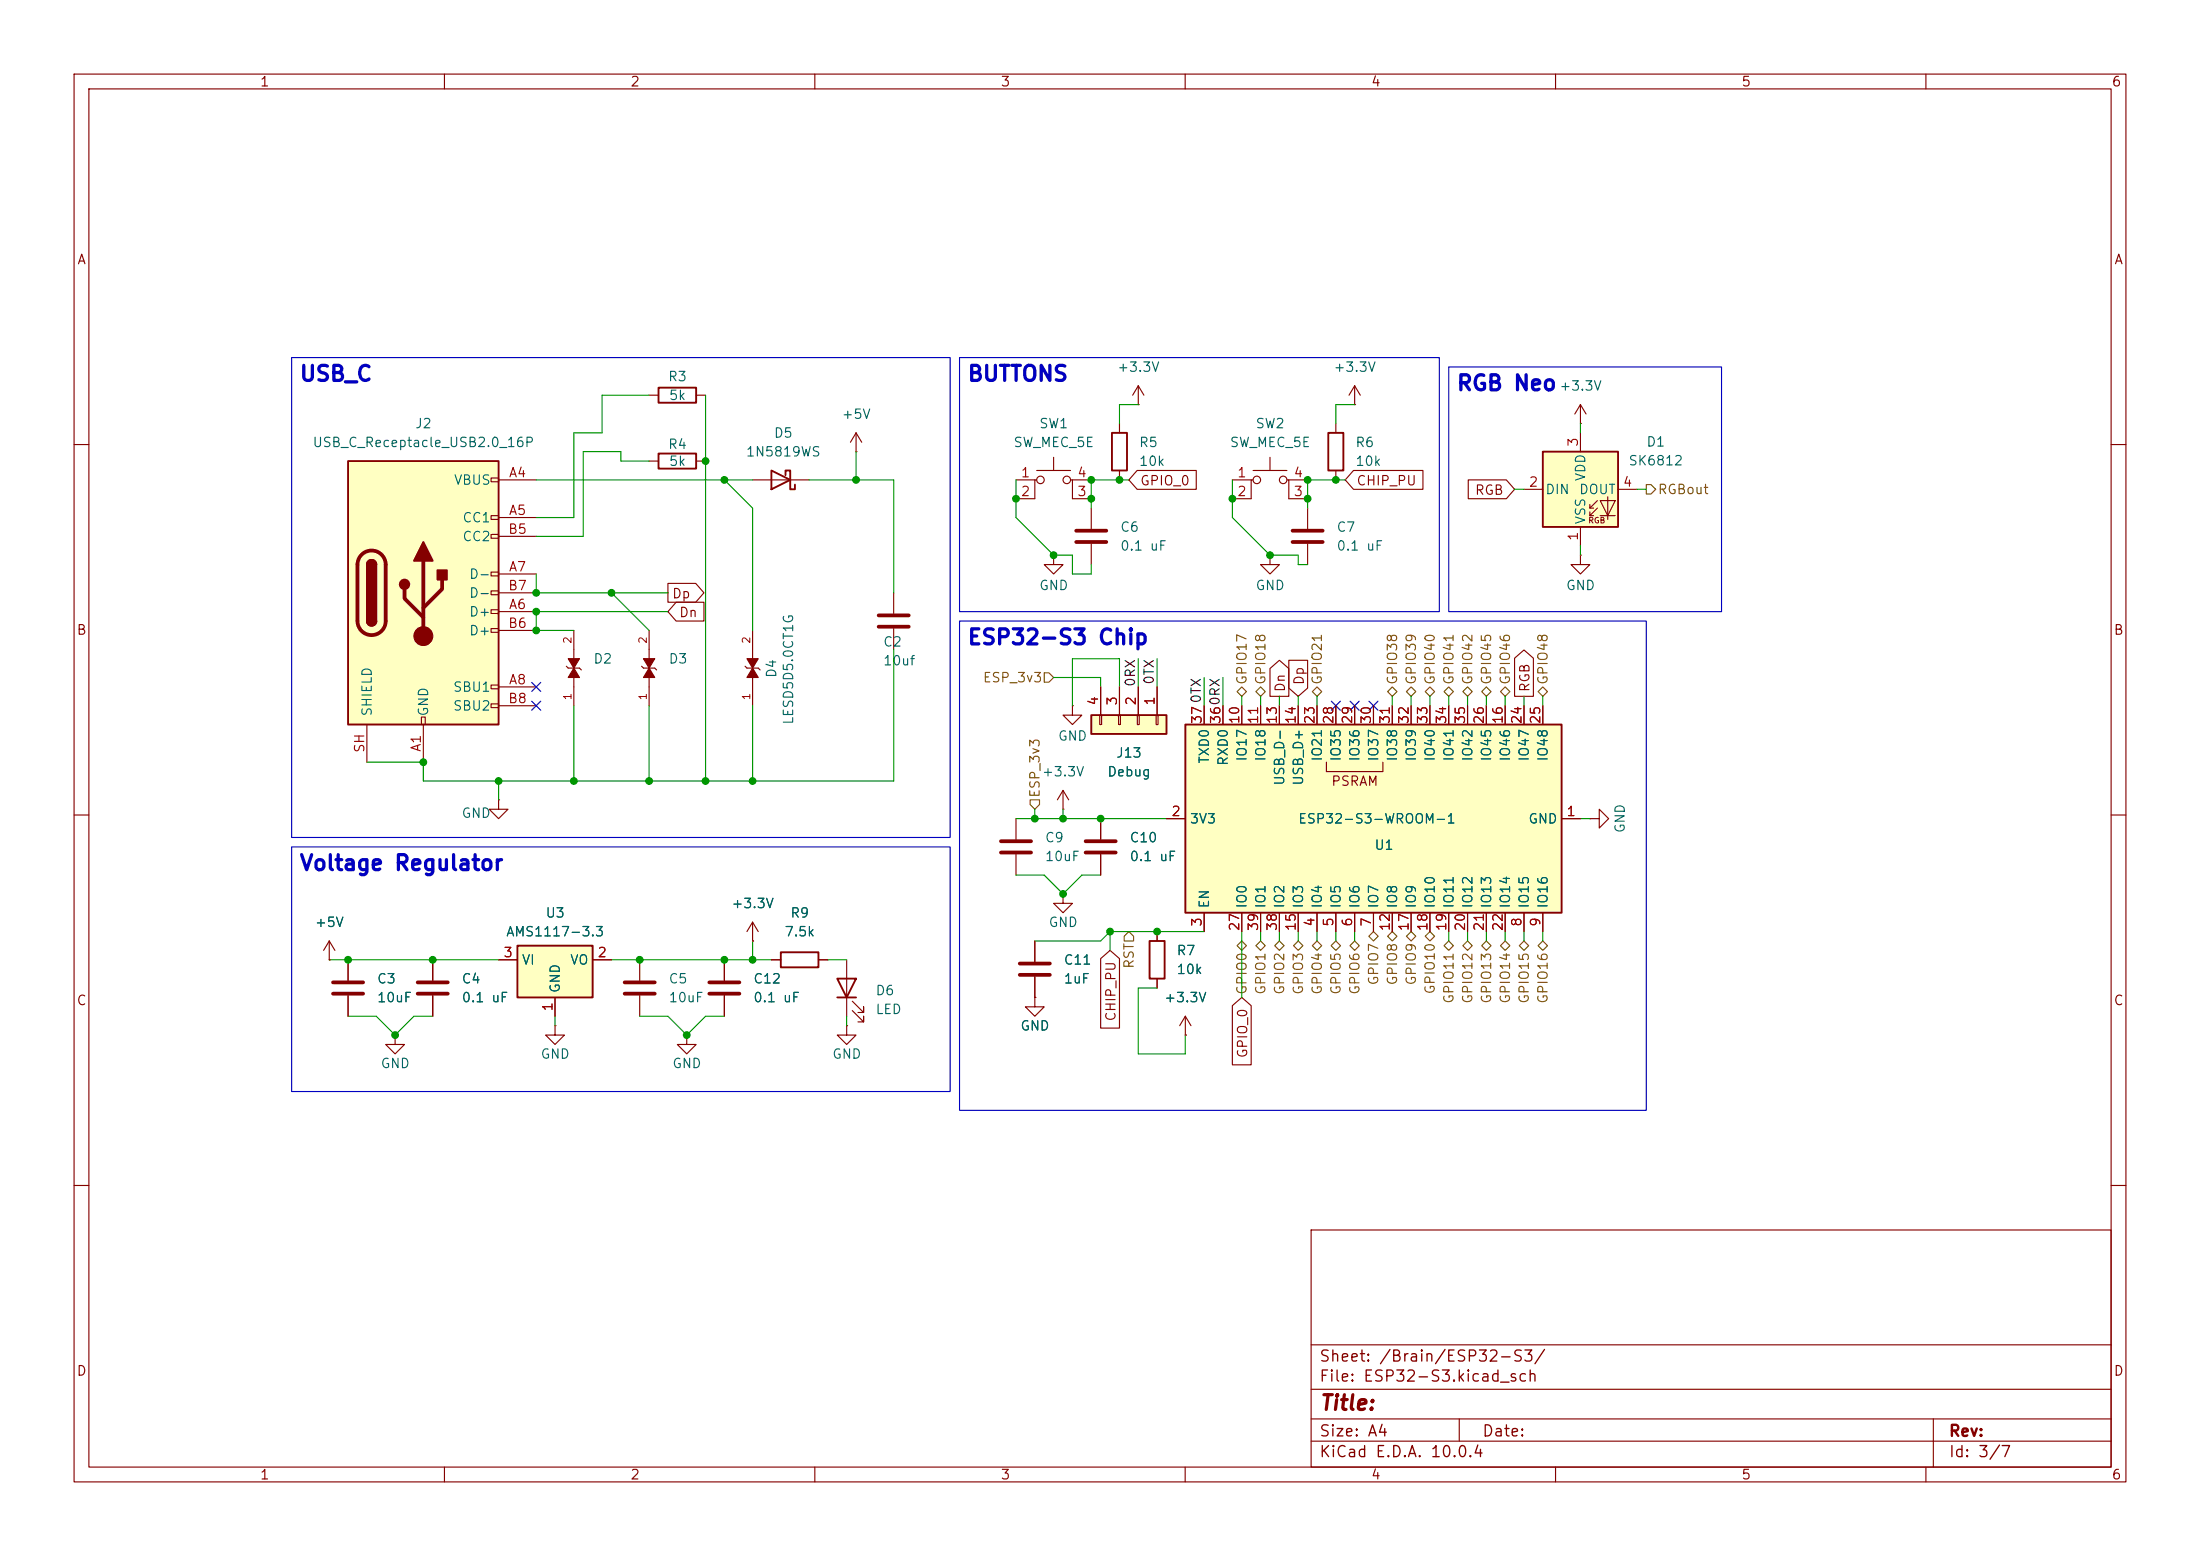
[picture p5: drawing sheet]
<svg xmlns="http://www.w3.org/2000/svg" width="297mm" height="210mm" viewBox="0 0 297 210" stroke-linecap="round" stroke-linejoin="round" font-family="sans-serif">
<g fill="none" stroke="#840000" stroke-width=".15">
<path d="M10 10h277v190h-277zM12 12h273v186h-273zM60 10v2M110 10v2M160 10v2M210 10v2M260 10v2M180.3 57.2v1.2M182.9 54.6h.1M182.9 52.1l-.8 1.2M182.9 52.1l.7 1.2M182.9 52.1v2.5"/>
<path d="M10 60h2M180.3 63.5v1.3M285 60h2M144.8 95.3v1.2h1.2l-1.2 1.3-1.3-1.3h1.3M144.8 95.3h.1M10 110h2M143.5 109.2h.1M143.5 106.7l-.8 1.3M143.5 106.7l.8 1.3M143.5 106.7v2.5M285 110h2M143.5 120.7v1.2h1.3l-1.3 1.3-1.3-1.3h1.3"/>
<path d="M143.5 120.7h.1M10 160h2M177 166h108v32h-108zM285 160h2M60 198v2M110 198v2M160 198v2M177 194.5h108M177 191.5h108M177 187.5h108M177 181.5h108M197 191.5v3"/>
<path d="M210 198v2M260 198v2M261 191.5v6.5"/>
</g>
<path d="M179.3 58.4h2.1v5.1h-2.1z" fill="none" stroke="#840000" stroke-width=".25"/>
<path d="M160 97.8h50.8v25.4h-50.8z" fill="#ffffc2"/>
<path d="M160 97.8h50.8v25.4h-50.8z" fill="none" stroke="#840000" stroke-width=".25"/>
<g fill="none" stroke="#840000" stroke-width=".15">
<path d="M162.6 95.3v2.5M165.1 95.3v2.5M167.6 95.3v2.5M170.2 95.3v2.5M172.7 95.3v2.5M175.3 95.3v2.5M177.8 95.3v2.5M180.3 95.3v2.5M182.9 95.3v2.5M185.4 95.3v2.5M188 95.3v2.5M190.5 95.3v2.5"/>
<path d="M193 95.3v2.5M195.6 95.3v2.5M198.1 95.3v2.5M200.7 95.3v2.5M203.2 95.3v2.5M205.7 95.3v2.5M208.3 95.3v2.5M157.5 110.5h2.5M179.1 102.9v1.2h7.6v-1.2M210.8 110.5h2.6M214.6 110.5h1.3v-1.3l1.3 1.3-1.3 1.3v-1.3M214.6 110.5h.1"/>
<path d="M160 139.7h.1M160 137.2l-.7 1.2M160 137.2l.8 1.2M160 137.2v2.5M162.6 123.2v2.5M167.6 123.2v2.5M170.2 123.2v2.5M172.7 123.2v2.5M175.3 123.2v2.5M177.8 123.2v2.5M180.3 123.2v2.5M182.9 123.2v2.5"/>
<path d="M185.4 123.2v2.5M188 123.2v2.5M190.5 123.2v2.5M193 123.2v2.5M195.6 123.2v2.5M198.1 123.2v2.5M200.7 123.2v2.5M203.2 123.2v2.5M205.7 123.2v2.5M208.3 123.2v2.5"/>
</g>
<path d="M147.3 96.5h10.2v2.6h-10.2z" fill="#ffffc2"/>
<path d="M150.1 58.4h2v5.1h-2zM88.9 61.2h5.1v2h-5.1zM147.3 96.5h10.2v2.6h-10.2zM155.2 127h2v5.1h-2z" fill="none" stroke="#840000" stroke-width=".25"/>
<g fill="none" stroke="#840000" stroke-width=".15">
<path d="M151.1 57.2v1.2M87.6 62.2h1.3M94 62.2h1.2M137.2 64.8h2.5M140 64.8h-.3v2.5h-2.5M140 63.5h4.5M142.2 61.7v1.8M144.5 64.8h.3v2.5h2.5M144.8 64.8h2.5M147.3 68.6v2.8M147.3 73.4v2.8M151.1 63.5v1.3"/>
<path d="M213.4 74.9v1.3h1.2l-1.2 1.3-1.3-1.3h1.3M213.4 74.9h.1M148.5 96.5h.2v1.3h-.2zM148.6 92.7v3.8M151 96.5h.3v1.3h-.3zM151.1 92.7v3.8M153.5 96.5h.3v1.3h-.3zM153.7 92.7v3.8M156.1 96.5h.2v1.3h-.2zM156.2 92.7v3.8M148.6 110.5v2.8M148.6 115.3v2.8"/>
<path d="M114.3 138.4v1.3h1.3l-1.3 1.3-1.3-1.3h1.3M114.3 138.4h.1M139.7 134.6v1.3h1.3l-1.3 1.3-1.3-1.3h1.3M139.7 134.6h.1M139.7 127v2.8M139.7 131.8v2.8M156.2 125.7v1.3M156.2 132.1v1.3"/>
<circle cx="140.5" cy="64.8" r=".51"/>
<circle cx="144" cy="64.8" r=".51"/>
</g>
<path d="M145.3 71.6h4.1M145.3 73.2h4.1M146.6 113.5h4M146.6 115.1h4M137.7 130h4M137.7 131.6h4" fill="none" stroke="#840000" stroke-width=".51"/>
<path d="M208.3 61h10.1v10.1h-10.1z" fill="#ffffc2"/>
<g fill="none" stroke="#840000" stroke-width=".15">
<path d="M87.6 53.3h1.3M94 53.3h1.2M115.6 58.4l-.8 1.3M115.6 58.4l.7 1.3M115.6 58.4v2.6M213.4 57.2h.1M213.4 54.6v2.6M213.4 58.4v2.6M213.4 54.6l-.8 1.3M213.4 54.6l.7 1.3M101.6 64.8h7.6M115.6 61h.1"/>
<path d="M205.7 66h2.6M213.4 71.1v2.6M214.6 68.6h.5M214.6 69.6h.5M215.6 67.6l-1 1v-.5M215.6 68.6l-1 1v-.5M216 67.6h2.1l-1.1 2zM216 69.6h2.1M217 67.1v3M218.4 66h2.6M120.6 80v2.8M120.6 84.8v2.8"/>
<path d="M67.3 108v1.2h1.3l-1.3 1.3-1.3-1.3h1.3M67.3 108h.1"/>
</g>
<path d="M88.9 52.3h5.1v2.1h-5.1zM104.1 63.5l2.6 1.3-2.6 1.2zM106 64.1v-.6h.7v2.5h.6v-.6M208.3 61h10.1v10.1h-10.1z" fill="none" stroke="#840000" stroke-width=".25"/>
<path d="M118.6 83.1h4.1M118.6 84.6h4.1" fill="none" stroke="#840000" stroke-width=".51"/>
<path d="M47 62.2h20.3v35.6h-20.3z" fill="#ffffc2"/>
<g fill="none" stroke="#840000" stroke-width=".15">
<path d="M153.7 54.6h.1M153.7 52.1l-.8 1.2M153.7 52.1l.7 1.2M153.7 52.1v2.5M66.3 64.5h1v.5h-1zM66.3 69.6h1v.5h-1zM66.3 72.1h1v.5h-1zM66.3 77.2h1v.5h-1zM66.3 79.8h1v.5h-1zM67.3 64.8h5.1M67.3 69.9h5.1M67.3 77.5h5.1"/>
<path d="M67.3 72.4h5.1M142.2 74.9v1.3h1.3l-1.3 1.3-1.2-1.3h1.2M142.2 74.9h.1M166.4 64.8h2.5M169.2 64.8h-.3v2.5h-2.5M169.2 63.5h4.5M171.4 74.9v1.3h1.3l-1.3 1.3-1.2-1.3h1.2M171.4 74.9h.1M171.4 61.7v1.8M173.7 64.8h.3v2.5h2.5M174 64.8h2.5M176.5 68.6v2.8"/>
<path d="M176.5 73.4v2.8M49.5 97.8v5.1M56.9 96.8h.5v1h-.5zM57.1 97.8v5.1M66.3 82.3h1v.5h-1zM66.3 84.8h1v.5h-1zM66.3 92.5h1v.5h-1zM66.3 95h1v.5h-1zM67.3 82.6h5.1M67.3 92.7h5.1M67.3 85.1h5.1M67.3 80h5.1"/>
<path d="M67.3 95.3h5.1M76.5 89.9l.2 .3h1.5l.3 .2M77.5 85.1v3.8M77.5 91.4v3.9M86.6 89.9l.3 .3h1.5l.2 .2M87.6 85.1v3.8M87.6 91.4v3.9M100.6 89.9l.2 .3h1.6l.2 .2M101.6 85.1v3.8M101.6 91.4v3.9M137.2 110.5v2.8M137.2 115.3v2.8"/>
<path d="M44.4 129.5h.1M44.4 127l-.7 1.3M44.4 127l.8 1.3M44.4 127v2.5M47 129.5v2.8M47 134.4v2.8M53.3 139.7v1.3h1.3l-1.3 1.2-1.2-1.2h1.2M53.3 139.7h.1M58.4 129.5v2.8M58.4 134.4v2.8M74.9 138.4v1.3h1.3l-1.3 1.3-1.2-1.3h1.2M74.9 138.4h.1"/>
<path d="M92.7 139.7v1.3h1.3l-1.3 1.2-1.3-1.2h1.3M92.7 139.7h.1M97.8 129.5v2.8M97.8 134.4v2.8M101.6 127h.1M101.6 124.5v2.5M101.6 124.5l-.8 1.2M101.6 124.5l.8 1.2M104.1 129.5h1.3M110.5 129.5h1.3M114.3 129.5v7.7M115.1 136.4l1.5 1.5v-.7v.7h-.8"/>
<path d="M115.1 135.1l1.5 1.6v-.8v.8h-.8"/>
<circle cx="169.7" cy="64.8" r=".51"/>
<circle cx="173.2" cy="64.8" r=".51"/>
</g>
<path d="M47 62.2h20.3v35.6h-20.3zM49.5 76.2a.64 .64 0 0 1 .7-.6 .64 .64 0 0 1 .6 .6M49.5 83.8a.64 .64 0 0 0 .7 .7 .64 .64 0 0 0 .6-.7M105.4 128.5h5.1v2.1h-5.1zM113 132.1h2.6l-1.3 2.5zM113 134.6h2.6" fill="none" stroke="#840000" stroke-width=".25"/>
<g fill="none" stroke="#840000" stroke-width=".51">
<path d="M48.8 74.9a1.9 1.9 0 0 1 2.1-.5 1.9 1.9 0 0 1 1.2 1.8v7.6a1.91 1.91 0 0 1-1.9 1.9 1.91 1.91 0 0 1-1.9-1.9v-7.6a1.9 1.9 0 0 1 .5-1.3zM54.6 79.5v1.3l2.5 2.5M57.1 75.7v10.2M59.7 78.2v1.3l-2.6 2.5M174.5 71.6h4.1M174.5 73.2h4.1M135.1 113.5h4.1M135.1 115.1h4.1M45 132.6h4M45 134.1h4M56.4 132.6h4.1M56.4 134.1h4.1"/>
<path d="M95.8 132.6h4M95.8 134.1h4"/>
</g>
<g fill="#840000" stroke="#840000" stroke-width=".25">
<path d="M49.5 76.2h1.3v7.6h-1.3z"/>
<path d="M49.7 75.8a.64 .64 0 0 1 .7-.2 .64 .64 0 0 1 .4 .6h-1.3z"/>
<path d="M49.5 83.8h1.3a.64 .64 0 0 1-.6 .7 .64 .64 0 0 1-.7-.7z"/>
<path d="M57.1 73.2l1.3 2.5h-2.5z"/>
<path d="M59.1 77h1.2v1.2h-1.2z"/>
<circle cx="54.6" cy="78.9" r=".63"/>
</g>
<g fill="#840000" stroke="#840000" stroke-width=".15">
<path d="M101.6 90.2l.8 1.2h-1.6z"/>
<path d="M100.8 88.9h1.6l-.8 1.3z"/>
<path d="M77.5 90.2l.7 1.2h-1.5z"/>
<path d="M76.7 88.9h1.5l-.7 1.3z"/>
<path d="M87.6 90.2l.8 1.2h-1.5z"/>
<path d="M86.9 88.9h1.5l-.8 1.3z"/>
<circle cx="57.1" cy="85.9" r="1.27"/>
</g>
<path d="M69.8 127.6h10.2v7h-10.2z" fill="#ffffc2"/>
<path d="M69.8 127.6h10.2v7h-10.2z" fill="none" stroke="#840000" stroke-width=".25"/>
<g fill="none" stroke="#840000" stroke-width=".15">
<path d="M90.2 78.7h3.7l1.1 1.3-1.1 1.3h-3.7zM153.5 63.5h8v2.5h-8l-1.1-1.2zM182.7 63.5h9.4v2.5h-9.4l-1.1-1.2zM198.2 64.8h5.2l1.1 1.2-1.1 1.3h-5.2zM91.3 81.3h3.7v2.5h-3.7l-1.1-1.2zM148.6 92.7v3.8M151.1 92.7v3.8M153.7 92.7v3.8M156.2 92.7v3.8M162.6 95.3v2.5M165.1 95.3v2.5M167.6 95.3v2.5"/>
<path d="M170.2 95.3v2.5M171.4 90.2l1.3-1.1 1.3 1.1v3.8h-2.6zM172.7 95.3v2.5M174 89.1h2.5v3.8l-1.2 1.1-1.3-1.1zM175.3 95.3v2.5M177.8 95.3v2.5M180.3 95.3v2.5M182.9 95.3v2.5M185.4 95.3v2.5M188 95.3v2.5M190.5 95.3v2.5M193 95.3v2.5"/>
<path d="M195.6 95.3v2.5M198.1 95.3v2.5M200.7 95.3v2.5M203.2 95.3v2.5M204.5 88.8l1.2-1.1 1.3 1.1v5.2h-2.5zM205.7 95.3v2.5M208.3 95.3v2.5M148.6 110.5v2.8M148.6 115.3v2.8M157.5 110.5h2.5M210.8 110.5h2.6M44.4 129.5h.1"/>
<path d="M47 129.5v2.8M47 134.4v2.8M58.4 129.5v2.8M58.4 134.4v2.8M67.3 129.5h2.5M74.9 134.6v2.6M80 129.5h2.5M86.4 129.5v2.8M86.4 134.4v2.8M97.8 129.5v2.8M97.8 134.4v2.8M101.6 127h.1"/>
<path d="M104.1 129.5h1.3M110.5 129.5h1.3M139.7 134.6h.1M139.7 127v2.8M139.7 131.8v2.8M148.6 129.4l1.3-1.1 1.2 1.1v9.4h-2.5zM156.2 125.7v1.3M156.2 132.1v1.3M160 139.7h.1M162.6 123.2v2.5M166.4 135.7l1.2-1.1 1.3 1.1v8h-2.5zM167.6 123.2v2.5"/>
<path d="M170.2 123.2v2.5M172.7 123.2v2.5M175.3 123.2v2.5M177.8 123.2v2.5M180.3 123.2v2.5M182.9 123.2v2.5M185.4 123.2v2.5M188 123.2v2.5M190.5 123.2v2.5M193 123.2v2.5M195.6 123.2v2.5M198.1 123.2v2.5"/>
<path d="M200.7 123.2v2.5M203.2 123.2v2.5M205.7 123.2v2.5M208.3 123.2v2.5"/>
</g>
<path d="M84.3 132.6h4.1M84.3 134.1h4.1" fill="none" stroke="#840000" stroke-width=".51"/>
<g fill="none" stroke="#725600" stroke-width=".15">
<path d="M222.2 65.4h.7l.6 .6-.6 .7h-.7zM141 90.8h.6l.6 .6-.6 .7h-.6zM167 93.3l.6-.6 .7 .6-.7 .7zM169.5 93.3l.7-.6 .6 .6-.6 .7zM177.8 92.7l.6 .6-.6 .7-.6-.7zM188 92.7l.6 .6-.6 .7-.7-.7zM189.9 93.3l.6-.6 .6 .6-.6 .7zM192.4 93.3l.6-.6 .7 .6-.7 .7zM194.9 93.3l.7-.6 .6 .6-.6 .7zM197.5 93.3l.6-.6 .7 .6-.7 .7zM200.7 92.7l.6 .6-.6 .7-.7-.7zM202.6 93.3l.6-.6 .6 .6-.6 .7z"/>
<path d="M207.6 93.3l.7-.6 .6 .6-.6 .7zM139.1 108h1.2v.6l-.6 .6-.6-.6zM152.4 125.7l.6 .7v.6h-1.2v-.6zM167 127.6l.6-.6 .7 .6-.7 .7zM169.5 127.6l.7-.6 .6 .6-.6 .7zM172.1 127.6l.6-.6 .7 .6-.7 .7zM174.6 127.6l.7-.6 .6 .6-.6 .7zM177.2 127.6l.6-.6 .6 .6-.6 .7zM179.7 127.6l.6-.6 .7 .6-.7 .7zM182.2 127.6l.7-.6 .6 .6-.6 .7zM185.4 125.7l.7 .7-.7 .6-.6-.6zM187.3 126.4l.7-.7 .6 .7-.6 .6z"/>
<path d="M189.9 126.4l.6-.7 .6 .7-.6 .6zM192.4 126.4l.6-.7 .7 .7-.7 .6zM194.9 127.6l.7-.6 .6 .6-.6 .7zM197.5 127.6l.6-.6 .7 .6-.7 .7zM200 127.6l.7-.6 .6 .6-.6 .7zM202.6 127.6l.6-.6 .6 .6-.6 .7zM205.1 127.6l.6-.6 .7 .6-.7 .7zM207.6 127.6l.7-.6 .6 .6-.6 .7z"/>
</g>
<g fill="none" stroke="#009600" stroke-width=".15">
<path d="M87.6 53.3h-6.3v5.1h-3.8v11.5h-5.1M95.2 53.3v52.1M153.7 54.6h-2.6v2.6M182.9 54.6h-2.6v2.6M213.4 57.2v1.2M72.4 64.8h29.2M72.4 77.5v2.5h17.8M87.6 62.2h-3.8v-1.2h-5.1v11.4h-6.3M97.8 64.8l3.8 3.8v16.5M109.2 64.8h11.4v15.2M115.6 61v3.8M137.2 64.8v5.1l5 5h2.6v2.6h2.5v-1.3"/>
<path d="M152.4 64.8h-5.1v3.8M166.4 64.8v5.1l5 5h3.9v1.3h1.2M181.6 64.8h-5.1v3.8M204.5 66h1.2M213.4 73.7v1.2M221 66h1.2M77.5 95.3v10.1M82.5 80l5.1 5.1M87.6 95.3v10.1M90.2 82.6h-17.8v2.5h5.1M101.6 95.3v10.1M120.6 87.6v17.8h-63.5v-2.5h-7.6"/>
<path d="M142.2 91.4h6.4v1.3M151.1 92.7v-3.8h-6.3v6.4M153.7 88.9v3.8M156.2 88.9v3.8M162.6 91.4v3.9M165.1 91.4v3.9M167.6 94v1.3M170.2 94v1.3M172.7 94v1.3M175.3 94v1.3M177.8 94v1.3M188 94v1.3"/>
<path d="M190.5 94v1.3M193 94v1.3M195.6 94v1.3M198.1 94v1.3M200.7 94v1.3M203.2 94v1.3M205.7 94v1.3M208.3 94v1.3M67.3 105.4v2.6M137.2 110.5h20.3M137.2 118.1h3.8l2.5 2.6 2.5-2.6h2.6M139.7 109.2v1.3"/>
<path d="M143.5 109.2v1.3M213.4 110.5h1.2M44.4 129.5h22.9M47 137.2h3.8l2.5 2.5 2.6-2.5h2.5M74.9 137.2v1.2M82.5 129.5h21.6M86.4 137.2h3.8l2.5 2.5 2.5-2.5h2.6M101.6 127v2.5M111.8 129.5h2.5M114.3 137.2v1.2M149.9 125.7l-1.3 1.3h-8.9M149.9 125.7h12.7"/>
<path d="M149.9 125.7v2.6M156.2 133.4h-2.5v8.8h6.3v-2.5M167.6 125.7v8.9M170.2 125.7v1.3M172.7 125.7v1.3M175.3 125.7v1.3M177.8 125.7v1.3M180.3 125.7v1.3M182.9 125.7v1.3M195.6 125.7v1.3M198.1 125.7v1.3M200.7 125.7v1.3"/>
<path d="M203.2 125.7v1.3M205.7 125.7v1.3M208.3 125.7v1.3"/>
</g>
<path d="M71.8 92.1l1.2 1.2M71.8 94.6l1.2 1.3M73 92.1l-1.2 1.2M73 94.6l-1.2 1.3M179.7 94.6l1.2 1.3M180.9 94.6l-1.2 1.3M182.3 94.6l1.2 1.3M183.5 94.6l-1.2 1.3M184.8 94.6l1.2 1.3M186 94.6l-1.2 1.3" fill="none" stroke="#000084" stroke-width=".15"/>
<path d="M39.4 48.3h88.9v64.7h-88.9zM129.5 48.3h64.8v34.3h-64.8zM195.6 49.5h36.8v33.1h-36.8zM129.5 83.8h92.7v66.1h-92.7zM39.4 114.3h88.9v33h-88.9z" fill="none" stroke="#0000c2" stroke-width=".15"/>
<g fill="#009600" stroke="#009600" stroke-width=".14">
<circle cx="180.3" cy="64.8" r=".46"/>
<circle cx="176.5" cy="64.8" r=".46"/>
<circle cx="166.4" cy="67.3" r=".46"/>
<circle cx="176.5" cy="67.3" r=".46"/>
<circle cx="171.4" cy="74.9" r=".46"/>
<circle cx="147.3" cy="67.3" r=".46"/>
<circle cx="137.2" cy="67.3" r=".46"/>
<circle cx="142.2" cy="74.9" r=".46"/>
<circle cx="151.1" cy="64.8" r=".46"/>
<circle cx="147.3" cy="64.8" r=".46"/>
<circle cx="72.4" cy="85.1" r=".46"/>
<circle cx="57.1" cy="102.9" r=".46"/>
<circle cx="67.3" cy="105.4" r=".46"/>
<circle cx="82.5" cy="80" r=".46"/>
<circle cx="95.2" cy="62.2" r=".46"/>
<circle cx="72.4" cy="82.6" r=".46"/>
<circle cx="97.8" cy="64.8" r=".46"/>
<circle cx="72.4" cy="80" r=".46"/>
<circle cx="77.5" cy="105.4" r=".46"/>
<circle cx="87.6" cy="105.4" r=".46"/>
<circle cx="92.7" cy="139.7" r=".46"/>
<circle cx="97.8" cy="129.5" r=".46"/>
<circle cx="101.6" cy="105.4" r=".46"/>
<circle cx="95.2" cy="105.4" r=".46"/>
<circle cx="101.6" cy="129.5" r=".46"/>
<circle cx="86.4" cy="129.5" r=".46"/>
<circle cx="139.7" cy="110.5" r=".46"/>
<circle cx="143.5" cy="110.5" r=".46"/>
<circle cx="156.2" cy="125.7" r=".46"/>
<circle cx="143.5" cy="120.7" r=".46"/>
<circle cx="149.9" cy="125.7" r=".46"/>
<circle cx="148.6" cy="110.5" r=".46"/>
<circle cx="115.6" cy="64.8" r=".46"/>
<circle cx="58.4" cy="129.5" r=".46"/>
<circle cx="47" cy="129.5" r=".46"/>
<circle cx="53.3" cy="139.7" r=".46"/>
</g>
<g font-size="2" fill="#0000c2">
<text x="40.3" y="52">USB_C</text>
<text x="130.5" y="52">BUTTONS</text>
<text x="196.5" y="53.2">RGB Neo</text>
<text x="130.5" y="87.5">ESP32-S3 Chip</text>
<text x="40.3" y="118">Voltage Regulator</text>
</g>
<text font-size="2" fill="#840000" x="178" y="190.8">Title:</text>
<g font-size="1.5" fill="#840000">
<text x="178" y="184.2">Sheet: /Brain/ESP32-S3/</text>
<text x="178" y="186.9">File: ESP32-S3.kicad_sch</text>
<text x="178" y="197.1">KiCad E.D.A. 10.0.4</text>
<text x="178" y="194.3">Size: A4</text>
<text x="200" y="194.3">Date:</text>
<text x="263" y="194.3">Rev:</text>
<text x="263" y="197.1">Id: 3/7</text>
</g>
<g font-size="1.3" fill="#840000">
<text x="35" y="12">1</text>
<text x="85" y="12">2</text>
<text x="135" y="12">3</text>
<text x="185" y="12">4</text>
<text x="235" y="12">5</text>
<text x="285" y="12">6</text>
<text x="10.3" y="36">A</text>
<text x="285.3" y="36">A</text>
<text x="153.8" y="65.8">GPIO_0</text>
<text x="183" y="65.8">CHIP_PU</text>
<text x="199" y="67.1">RGB</text>
<text x="90.6" y="81.1">Dp</text>
<text x="91.6" y="83.6">Dn</text>
<text x="10.3" y="86">B</text>
<text x="285.3" y="86">B</text>
<text x="173.8" y="93.5" transform="rotate(-90 173.8 93.5)">Dn</text>
<text x="176.3" y="92.6" transform="rotate(-90 176.3 92.6)">Dp</text>
<text x="206.8" y="93.5" transform="rotate(-90 206.8 93.5)">RGB</text>
<text x="179.6" y="106.4">PSRAM</text>
<text x="10.3" y="136">C</text>
<text x="150.9" y="137.9" transform="rotate(-90 150.9 137.9)">CHIP_PU</text>
<text x="285.3" y="136">C</text>
<text x="168.7" y="142.9" transform="rotate(-90 168.7 142.9)">GPIO_0</text>
<text x="10.3" y="186">D</text>
<text x="285.3" y="186">D</text>
<text x="35" y="200">1</text>
<text x="85" y="200">2</text>
<text x="135" y="200">3</text>
<text x="185" y="200">4</text>
<text x="235" y="200">5</text>
<text x="285" y="200">6</text>
</g>
<g font-size="1.3" fill="#006464">
<text x="90.1" y="51.8">R3</text>
<text x="150.7" y="50.5">+3.3V</text>
<text x="179.9" y="50.5">+3.3V</text>
<text x="210.4" y="53">+3.3V</text>
<text x="56" y="58.1">J2</text>
<text x="90.2" y="54.3">5k</text>
<text x="104.4" y="59.4">D5</text>
<text x="113.5" y="56.9">+5V</text>
<text x="140.2" y="58.1">SW1</text>
<text x="169.4" y="58.1">SW2</text>
<text x="42.1" y="60.7">USB_C_Receptacle_USB2.0_16P</text>
<text x="61.2" y="65.7">VBUS</text>
<text x="90.1" y="60.9">R4</text>
<text x="90.2" y="63.2">5k</text>
<text x="100.6" y="61.9">1N5819WS</text>
<text x="136.7" y="60.7">SW_MEC_5E</text>
<text x="153.7" y="60.7">R5</text>
<text x="153.7" y="63.2">10k</text>
<text x="165.9" y="60.7">SW_MEC_5E</text>
<text x="182.9" y="60.7">R6</text>
<text x="182.9" y="63.2">10k</text>
<text x="214.3" y="65" transform="rotate(-90 214.3 65)">VDD</text>
<text x="219.8" y="63.1">SK6812</text>
<text x="222.2" y="60.6">D1</text>
<text x="62.3" y="70.8">CC1</text>
<text x="208.5" y="67">DIN</text>
<text x="213.1" y="67">DOUT</text>
<text x="214.3" y="70.9" transform="rotate(-90 214.3 70.9)">VSS</text>
<text x="62.3" y="73.4">CC2</text>
<text x="151.1" y="72.1">C6</text>
<text x="151.1" y="74.6">0.1 uF</text>
<text x="180.3" y="72.1">C7</text>
<text x="180.3" y="74.6">0.1 uF</text>
<text x="63.2" y="83.5">D+</text>
<text x="63.2" y="78.4">D-</text>
<text x="63.2" y="81">D-</text>
<text x="140.2" y="80">GND</text>
<text x="169.4" y="80">GND</text>
<text x="211.3" y="80">GND</text>
<text x="63.2" y="86.1">D+</text>
<text x="80" y="89.9">D2</text>
<text x="90.2" y="89.9">D3</text>
<text x="119.1" y="87.6">C2</text>
<text x="61.1" y="93.7">SBU1</text>
<text x="105.1" y="91.6" transform="rotate(-90 105.1 91.6)">D4</text>
<text x="119.1" y="90.1">10uf</text>
<text x="50.5" y="96.8" transform="rotate(-90 50.5 96.8)">SHIELD</text>
<text x="58.1" y="96.8" transform="rotate(-90 58.1 96.8)">GND</text>
<text x="61.1" y="96.2">SBU2</text>
<text x="107.4" y="97.9" transform="rotate(-90 107.4 97.9)">LESD5D5.0CT1G</text>
<text x="142.7" y="100.3">GND</text>
<text x="140.6" y="105.1">+3.3V</text>
<text x="149.4" y="105.1">Debug</text>
<text x="150.6" y="102.6">J13</text>
<text x="163.5" y="103.2" transform="rotate(-90 163.5 103.2)">TXD0</text>
<text x="166.1" y="103.5" transform="rotate(-90 166.1 103.5)">RXD0</text>
<text x="168.6" y="102.9" transform="rotate(-90 168.6 102.9)">IO17</text>
<text x="171.2" y="102.9" transform="rotate(-90 171.2 102.9)">IO18</text>
<text x="173.7" y="106.1" transform="rotate(-90 173.7 106.1)">USB_D-</text>
<text x="176.2" y="106.1" transform="rotate(-90 176.2 106.1)">USB_D+</text>
<text x="178.8" y="102.9" transform="rotate(-90 178.8 102.9)">IO21</text>
<text x="181.3" y="102.9" transform="rotate(-90 181.3 102.9)">IO35</text>
<text x="183.9" y="102.9" transform="rotate(-90 183.9 102.9)">IO36</text>
<text x="186.4" y="102.9" transform="rotate(-90 186.4 102.9)">IO37</text>
<text x="188.9" y="102.9" transform="rotate(-90 188.9 102.9)">IO38</text>
<text x="191.5" y="102.9" transform="rotate(-90 191.5 102.9)">IO39</text>
<text x="194" y="102.9" transform="rotate(-90 194 102.9)">IO40</text>
<text x="196.6" y="102.9" transform="rotate(-90 196.6 102.9)">IO41</text>
<text x="199.1" y="102.9" transform="rotate(-90 199.1 102.9)">IO42</text>
<text x="201.6" y="102.9" transform="rotate(-90 201.6 102.9)">IO45</text>
<text x="204.2" y="102.9" transform="rotate(-90 204.2 102.9)">IO46</text>
<text x="206.7" y="102.9" transform="rotate(-90 206.7 102.9)">IO47</text>
<text x="209.3" y="102.9" transform="rotate(-90 209.3 102.9)">IO48</text>
<text x="62.2" y="110.7">GND</text>
<text x="160.5" y="111.5">3V3</text>
<text x="175.2" y="111.5">ESP32-S3-WROOM-1</text>
<text x="206.2" y="111.5">GND</text>
<text x="219.7" y="112.5" transform="rotate(-90 219.7 112.5)">GND</text>
<text x="141" y="114">C9</text>
<text x="141" y="116.5">10uF</text>
<text x="152.4" y="114">C10</text>
<text x="152.4" y="116.5">0.1 uF</text>
<text x="185.5" y="115">U1</text>
<text x="42.4" y="125.4">+5V</text>
<text x="73.6" y="124.2">U3</text>
<text x="98.7" y="122.9">+3.3V</text>
<text x="106.6" y="124.2">R9</text>
<text x="141.5" y="125.4">GND</text>
<text x="163.5" y="122.7" transform="rotate(-90 163.5 122.7)">EN</text>
<text x="168.6" y="122.7" transform="rotate(-90 168.6 122.7)">IO0</text>
<text x="171.2" y="122.7" transform="rotate(-90 171.2 122.7)">IO1</text>
<text x="173.7" y="122.7" transform="rotate(-90 173.7 122.7)">IO2</text>
<text x="176.2" y="122.7" transform="rotate(-90 176.2 122.7)">IO3</text>
<text x="178.8" y="122.7" transform="rotate(-90 178.8 122.7)">IO4</text>
<text x="181.3" y="122.7" transform="rotate(-90 181.3 122.7)">IO5</text>
<text x="183.9" y="122.7" transform="rotate(-90 183.9 122.7)">IO6</text>
<text x="186.4" y="122.7" transform="rotate(-90 186.4 122.7)">IO7</text>
<text x="188.9" y="122.7" transform="rotate(-90 188.9 122.7)">IO8</text>
<text x="191.5" y="122.7" transform="rotate(-90 191.5 122.7)">IO9</text>
<text x="194" y="122.7" transform="rotate(-90 194 122.7)">IO10</text>
<text x="196.6" y="122.7" transform="rotate(-90 196.6 122.7)">IO11</text>
<text x="199.1" y="122.7" transform="rotate(-90 199.1 122.7)">IO12</text>
<text x="201.6" y="122.7" transform="rotate(-90 201.6 122.7)">IO13</text>
<text x="204.2" y="122.7" transform="rotate(-90 204.2 122.7)">IO14</text>
<text x="206.7" y="122.7" transform="rotate(-90 206.7 122.7)">IO15</text>
<text x="209.3" y="122.7" transform="rotate(-90 209.3 122.7)">IO16</text>
<text x="68.2" y="126.7">AMS1117-3.3</text>
<text x="70.4" y="130.5">VI</text>
<text x="76.9" y="130.5">VO</text>
<text x="105.8" y="126.7">7.5k</text>
<text x="143.5" y="130.5">C11</text>
<text x="158.8" y="129.2">R7</text>
<text x="158.8" y="131.8">10k</text>
<text x="50.8" y="133.1">C3</text>
<text x="50.8" y="135.6">10uF</text>
<text x="62.2" y="133.1">C4</text>
<text x="62.2" y="135.6">0.1 uF</text>
<text x="75.9" y="134.1" transform="rotate(-90 75.9 134.1)">GND</text>
<text x="90.2" y="133.1">C5</text>
<text x="90.2" y="135.6">10uF</text>
<text x="101.6" y="133.1">C12</text>
<text x="101.6" y="135.6">0.1 uF</text>
<text x="118.1" y="134.6">D6</text>
<text x="118.1" y="137.2">LED</text>
<text x="143.5" y="133.1">1uF</text>
<text x="157.1" y="135.6">+3.3V</text>
<text x="72.9" y="143.2">GND</text>
<text x="112.3" y="143.2">GND</text>
<text x="137.7" y="139.4">GND</text>
<text x="51.3" y="144.5">GND</text>
<text x="90.7" y="144.5">GND</text>
</g>
<g font-size="1.3" fill="#a90000">
<text x="68.6" y="64.7">A4</text>
<text x="137.7" y="64.7">1</text>
<text x="145.3" y="64.7">4</text>
<text x="166.9" y="64.7">1</text>
<text x="174.6" y="64.7">4</text>
<text x="213.3" y="60.4" transform="rotate(-90 213.3 60.4)">3</text>
<text x="68.6" y="69.8">A5</text>
<text x="137.7" y="67.3">2</text>
<text x="145.3" y="67.3">3</text>
<text x="166.9" y="67.3">2</text>
<text x="174.6" y="67.3">3</text>
<text x="206.3" y="66">2</text>
<text x="219" y="66">4</text>
<text x="68.5" y="72.4">B5</text>
<text x="68.6" y="77.4">A7</text>
<text x="213.3" y="73.1" transform="rotate(-90 213.3 73.1)">1</text>
<text x="68.5" y="80">B7</text>
<text x="68.6" y="82.5">A6</text>
<text x="68.5" y="85.1">B6</text>
<text x="68.5" y="95.2">B8</text>
<text x="68.6" y="92.7">A8</text>
<text x="148.6" y="95.3" transform="rotate(-90 148.6 95.3)">4</text>
<text x="151.1" y="95.3" transform="rotate(-90 151.1 95.3)">3</text>
<text x="153.6" y="95.3" transform="rotate(-90 153.6 95.3)">2</text>
<text x="156.2" y="95.3" transform="rotate(-90 156.2 95.3)">1</text>
<text x="49.5" y="101.7" transform="rotate(-90 49.5 101.7)">SH</text>
<text x="57.1" y="101.6" transform="rotate(-90 57.1 101.6)">A1</text>
<text x="162.5" y="97.8" transform="rotate(-90 162.5 97.8)">370TX</text>
<text x="162.5" y="97.8" transform="rotate(-90 162.5 97.8)">37</text>
<text x="165.1" y="97.8" transform="rotate(-90 165.1 97.8)">360RX</text>
<text x="165.1" y="97.8" transform="rotate(-90 165.1 97.8)">36</text>
<text x="167.6" y="97.8" transform="rotate(-90 167.6 97.8)">10</text>
<text x="170.2" y="97.8" transform="rotate(-90 170.2 97.8)">11</text>
<text x="172.7" y="97.8" transform="rotate(-90 172.7 97.8)">13</text>
<text x="175.2" y="97.8" transform="rotate(-90 175.2 97.8)">14</text>
<text x="177.8" y="97.8" transform="rotate(-90 177.8 97.8)">23</text>
<text x="180.3" y="97.8" transform="rotate(-90 180.3 97.8)">28</text>
<text x="182.9" y="97.8" transform="rotate(-90 182.9 97.8)">29</text>
<text x="185.4" y="97.8" transform="rotate(-90 185.4 97.8)">30</text>
<text x="187.9" y="97.8" transform="rotate(-90 187.9 97.8)">31</text>
<text x="190.5" y="97.8" transform="rotate(-90 190.5 97.8)">32</text>
<text x="193" y="97.8" transform="rotate(-90 193 97.8)">33</text>
<text x="195.6" y="97.8" transform="rotate(-90 195.6 97.8)">34</text>
<text x="198.1" y="97.8" transform="rotate(-90 198.1 97.8)">35</text>
<text x="200.6" y="97.8" transform="rotate(-90 200.6 97.8)">26</text>
<text x="203.2" y="97.8" transform="rotate(-90 203.2 97.8)">16</text>
<text x="205.7" y="97.8" transform="rotate(-90 205.7 97.8)">24</text>
<text x="208.3" y="97.8" transform="rotate(-90 208.3 97.8)">25</text>
<text x="158" y="110.5">2</text>
<text x="211.4" y="110.5">1</text>
<text x="162.5" y="125.2" transform="rotate(-90 162.5 125.2)">3</text>
<text x="167.6" y="125.8" transform="rotate(-90 167.6 125.8)">27</text>
<text x="170.2" y="125.8" transform="rotate(-90 170.2 125.8)">39</text>
<text x="172.7" y="125.8" transform="rotate(-90 172.7 125.8)">38</text>
<text x="175.2" y="125.8" transform="rotate(-90 175.2 125.8)">15</text>
<text x="177.8" y="125.2" transform="rotate(-90 177.8 125.2)">4</text>
<text x="180.3" y="125.2" transform="rotate(-90 180.3 125.2)">5</text>
<text x="182.9" y="125.2" transform="rotate(-90 182.9 125.2)">6</text>
<text x="185.4" y="125.2" transform="rotate(-90 185.4 125.2)">7</text>
<text x="187.9" y="125.8" transform="rotate(-90 187.9 125.8)">12</text>
<text x="190.5" y="125.8" transform="rotate(-90 190.5 125.8)">17</text>
<text x="193" y="125.8" transform="rotate(-90 193 125.8)">18</text>
<text x="195.6" y="125.8" transform="rotate(-90 195.6 125.8)">19</text>
<text x="198.1" y="125.8" transform="rotate(-90 198.1 125.8)">20</text>
<text x="200.6" y="125.8" transform="rotate(-90 200.6 125.8)">21</text>
<text x="203.2" y="125.8" transform="rotate(-90 203.2 125.8)">22</text>
<text x="205.7" y="125.2" transform="rotate(-90 205.7 125.2)">8</text>
<text x="208.3" y="125.2" transform="rotate(-90 208.3 125.2)">9</text>
<text x="67.9" y="129.5">3</text>
<text x="80.6" y="129.5">2</text>
<text x="74.9" y="136.6" transform="rotate(-90 74.9 136.6)">1</text>
</g>
<g font-size="1.3" fill="#725600">
<text x="223.7" y="67">RGBout</text>
<text x="132.6" y="92.4">ESP_3v3</text>
<text x="168.6" y="92.5" transform="rotate(-90 168.6 92.5)">GPIO17</text>
<text x="171.2" y="92.5" transform="rotate(-90 171.2 92.5)">GPIO18</text>
<text x="178.8" y="92.5" transform="rotate(-90 178.8 92.5)">GPIO21</text>
<text x="188.9" y="92.5" transform="rotate(-90 188.9 92.5)">GPIO38</text>
<text x="191.5" y="92.5" transform="rotate(-90 191.5 92.5)">GPIO39</text>
<text x="194" y="92.5" transform="rotate(-90 194 92.5)">GPIO40</text>
<text x="196.6" y="92.5" transform="rotate(-90 196.6 92.5)">GPIO41</text>
<text x="199.1" y="92.5" transform="rotate(-90 199.1 92.5)">GPIO42</text>
<text x="201.6" y="92.5" transform="rotate(-90 201.6 92.5)">GPIO45</text>
<text x="204.2" y="92.5" transform="rotate(-90 204.2 92.5)">GPIO46</text>
<text x="209.3" y="92.5" transform="rotate(-90 209.3 92.5)">GPIO48</text>
<text x="140.7" y="107.8" transform="rotate(-90 140.7 107.8)">ESP_3v3</text>
<text x="153.4" y="130.8" transform="rotate(-90 153.4 130.8)">RST</text>
<text x="168.6" y="134.3" transform="rotate(-90 168.6 134.3)">GPIO0</text>
<text x="171.2" y="134.3" transform="rotate(-90 171.2 134.3)">GPIO1</text>
<text x="173.7" y="134.3" transform="rotate(-90 173.7 134.3)">GPIO2</text>
<text x="176.2" y="134.3" transform="rotate(-90 176.2 134.3)">GPIO3</text>
<text x="178.8" y="134.3" transform="rotate(-90 178.8 134.3)">GPIO4</text>
<text x="181.3" y="134.3" transform="rotate(-90 181.3 134.3)">GPIO5</text>
<text x="183.9" y="134.3" transform="rotate(-90 183.9 134.3)">GPIO6</text>
<text x="186.4" y="133.1" transform="rotate(-90 186.4 133.1)">GPIO7</text>
<text x="188.9" y="133.1" transform="rotate(-90 188.9 133.1)">GPIO8</text>
<text x="191.5" y="133.1" transform="rotate(-90 191.5 133.1)">GPIO9</text>
<text x="194" y="134.3" transform="rotate(-90 194 134.3)">GPIO10</text>
<text x="196.6" y="135.6" transform="rotate(-90 196.6 135.6)">GPIO11</text>
<text x="199.1" y="135.6" transform="rotate(-90 199.1 135.6)">GPIO12</text>
<text x="201.6" y="135.6" transform="rotate(-90 201.6 135.6)">GPIO13</text>
<text x="204.2" y="135.6" transform="rotate(-90 204.2 135.6)">GPIO14</text>
<text x="206.7" y="135.6" transform="rotate(-90 206.7 135.6)">GPIO15</text>
<text x="209.3" y="135.6" transform="rotate(-90 209.3 135.6)">GPIO16</text>
</g>
<g font-size="1.3" fill="#0f0f0f">
<text x="153.5" y="92.8" transform="rotate(-90 153.5 92.8)">0RX</text>
<text x="156.1" y="92.5" transform="rotate(-90 156.1 92.5)">0TX</text>
</g>
<g font-size="1" fill="#a90000">
<text x="77.4" y="87" transform="rotate(-90 77.4 87)">2</text>
<text x="87.6" y="87" transform="rotate(-90 87.6 87)">2</text>
<text x="101.5" y="87" transform="rotate(-90 101.5 87)">2</text>
<text x="77.4" y="94.6" transform="rotate(-90 77.4 94.6)">1</text>
<text x="87.6" y="94.6" transform="rotate(-90 87.6 94.6)">1</text>
<text x="101.5" y="94.6" transform="rotate(-90 101.5 94.6)">1</text>
</g>
<text font-size=".8" fill="#840000" x="214.4" y="70.8">RGB</text>
</svg>
